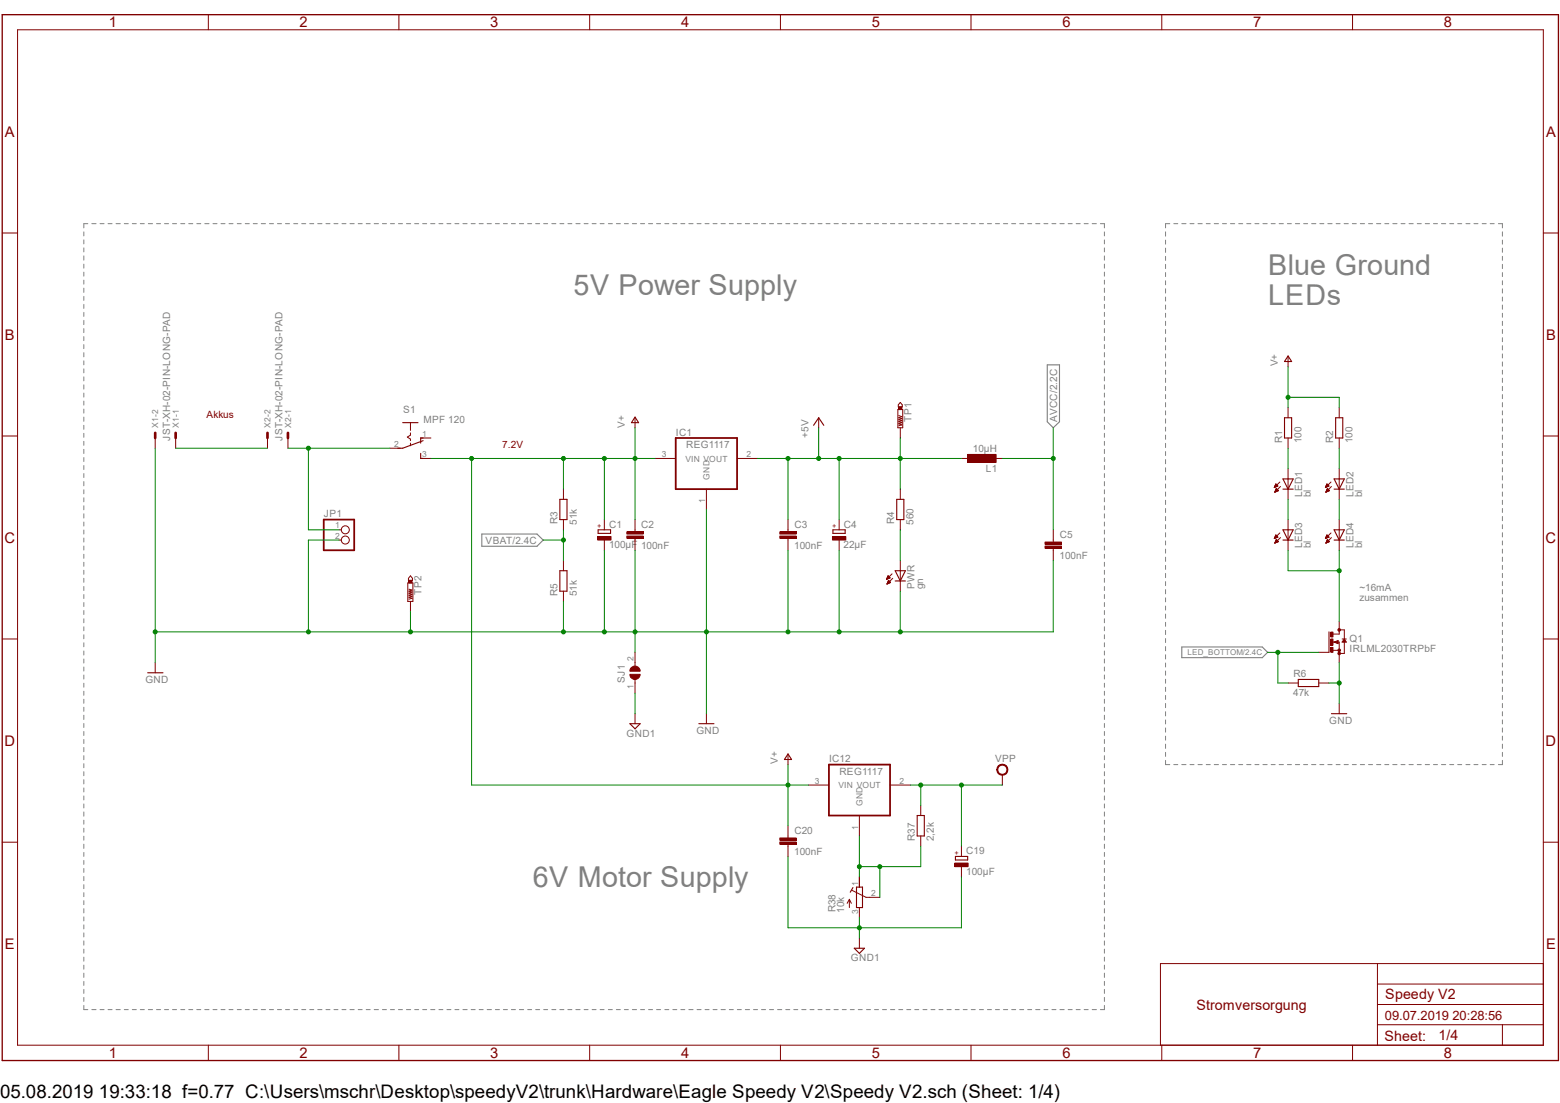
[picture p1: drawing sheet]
<svg xmlns="http://www.w3.org/2000/svg" width="297mm" height="210mm" viewBox="0 0 297 210" stroke-linecap="round" stroke-linejoin="round" font-family="sans-serif">
<g fill="none" stroke="#808080" stroke-width=".19">
<path d="M16 44.2v.7M16 45.7v.7M16 47.2v.8M16 48.7v.8M16 50.3v.8M16 51.8v.8M16 53.3v.8M16 54.9v.8M16 56.4v.8M16 58v.7M16 59.5v.7M16.7 42.6h-.7v.8"/>
<path d="M17.5 42.6h.8M19 42.6h.8M20.6 42.6h.7M22.1 42.6h.8M23.7 42.6h.7M25.2 42.6h.8M26.7 42.6h.8M28.2 42.6h.8M29.8 42.6h.8M31.3 42.6h.8M32.9 42.6h.7M34.4 42.6h.8"/>
<path d="M35.9 42.6h.8M37.5 42.6h.7M39 42.6h.8M40.6 42.6h.7M42.1 42.6h.7M43.6 42.6h.8M45.2 42.6h.7M46.7 42.6h.8M48.2 42.6h.8M49.7 42.6h.8M51.3 42.6h.8M52.8 42.6h.8"/>
<path d="M54.4 42.6h.7M55.9 42.6h.8M57.4 42.6h.8M59 42.6h.7M60.5 42.6h.8M62.1 42.6h.7M63.6 42.6h.7M65.1 42.6h.8M66.6 42.6h.8M68.2 42.6h.8M69.7 42.6h.8M71.2 42.6h.9"/>
<path d="M72.8 42.6h.8M74.3 42.6h.8M75.9 42.6h.7M77.4 42.6h.8M79 42.6h.7M80.5 42.6h.7M82 42.6h.8M83.6 42.6h.7M85.1 42.6h.8M86.6 42.6h.8M88.1 42.6h.8M89.7 42.6h.8"/>
<path d="M91.2 42.6h.8M92.8 42.6h.8M94.3 42.6h.8M95.8 42.6h.8M97.4 42.6h.7M98.9 42.6h.8M100.5 42.6h.7M102 42.6h.7M103.5 42.6h.8M105.1 42.6h.7M106.6 42.6h.8M108.1 42.6h.8"/>
<path d="M109.6 42.6h.8M111.2 42.6h.8M112.7 42.6h.8M114.3 42.6h.7M115.8 42.6h.8M117.3 42.6h.8M118.9 42.6h.7M120.4 42.6h.8M122 42.6h.7M123.5 42.6h.7M125 42.6h.8M126.6 42.6h.7"/>
<path d="M128.1 42.6h.8M129.6 42.6h.8M131.1 42.6h.9M132.7 42.6h.8M134.2 42.6h.8M135.8 42.6h.7M137.3 42.6h.8M138.9 42.6h.7M140.4 42.6h.7M141.9 42.6h.8M143.5 42.6h.7M145 42.6h.8"/>
<path d="M146.5 42.6h.8M148 42.6h.8M149.6 42.6h.8M151.1 42.6h.8M152.7 42.6h.8M154.2 42.6h.8M155.7 42.6h.8M157.3 42.6h.7M158.8 42.6h.8M160.4 42.6h.7M161.9 42.6h.7M163.4 42.6h.8"/>
<path d="M165 42.6h.7M166.5 42.6h.8M168 42.6h.8M169.5 42.6h.8M171.1 42.6h.8M172.6 42.6h.8M174.2 42.6h.7M175.7 42.6h.8M177.2 42.6h.8M178.8 42.6h.7M180.3 42.6h.8M181.9 42.6h.7"/>
<path d="M183.4 42.6h.7M184.9 42.6h.8M186.5 42.6h.7M188 42.6h.8M189.5 42.6h.8M191.1 42.6h.8M192.6 42.6h.8M194.1 42.6h.8M195.7 42.6h.7M197.2 42.6h.8M198.8 42.6h.7M200.3 42.6h.7"/>
<path d="M201.8 42.6h.8M203.4 42.6h.7M204.9 42.6h.8M206.4 42.6h.8M207.9 42.6h.8M209.5 42.6h.8v.8M210.3 44.2v.7M210.3 45.7v.7M210.3 47.2v.8M210.3 48.7v.8M210.3 50.3v.8M210.3 51.8v.8"/>
<path d="M210.3 53.3v.8M210.3 54.9v.8M210.3 56.4v.8M210.3 58v.7M210.3 59.5v.7M221.9 44.2v.8M221.9 45.7v.8M221.9 47.2v.8M221.9 48.8v.8M221.9 50.3v.8M221.9 51.9v.8M221.9 53.5v.7"/>
<path d="M221.9 55v.8M221.9 56.6v.7M221.9 58.1v.8M221.9 59.6v.8M222.7 42.6h-.8v.8M223.5 42.6h.7M225 42.6h.8M226.6 42.6h.7M228.1 42.6h.8M229.7 42.6h.7M231.2 42.6h.8M232.7 42.6h.8"/>
<path d="M234.3 42.6h.8M235.8 42.6h.8M237.4 42.6h.8M238.9 42.6h.8M240.5 42.6h.8M242 42.6h.8M243.5 42.6h.8M245.1 42.6h.8M246.6 42.6h.8M248.2 42.6h.8M249.7 42.6h.8M251.3 42.6h.8"/>
<path d="M252.8 42.6h.8M254.4 42.6h.7M255.9 42.6h.8M257.5 42.6h.7M259 42.6h.8M260.6 42.6h.7M262.1 42.6h.8M263.7 42.6h.7M265.2 42.6h.8M266.7 42.6h.8M268.3 42.6h.8M269.8 42.6h.8"/>
<path d="M271.4 42.6h.8M272.9 42.6h.8M274.4 42.6h.9M276 42.6h.8M277.5 42.6h.8M279.1 42.6h.8M280.6 42.6h.8M282.2 42.6h.8M283.7 42.6h.8M285.3 42.6h.7v.8M286 44.2v.8M286 45.7v.8"/>
<path d="M286 47.2v.8M286 48.8v.8M286 50.3v.8M286 51.9v.8M286 53.5v.7M286 55v.8M286 56.6v.7M286 58.1v.8M286 59.6v.8M16 61v.8M16 62.6v.7M16 64.1v.8"/>
<path d="M16 65.6v.8M16 67.1v.8M16 68.7v.8M16 70.2v.8M16 71.8v.7M16 73.3v.8M16 74.8v.8M16 76.4v.7M16 77.9v.8M16 79.4v.8M210.3 61v.8M210.3 62.6v.7"/>
<path d="M210.3 64.1v.8M210.3 65.6v.8M210.3 67.1v.8M210.3 68.7v.8M210.3 70.2v.8M210.3 71.8v.7M210.3 73.3v.8M210.3 74.8v.8M210.3 76.4v.7M210.3 77.9v.8M210.3 79.4v.8M221.9 61.2v.8"/>
<path d="M221.9 62.7v.8M221.9 64.3v.8M221.9 65.8v.8M221.9 67.4v.8M221.9 68.9v.8M221.9 70.5v.7M221.9 72v.8M221.9 73.6v.8M221.9 75.1v.8M221.9 76.7v.8M221.9 78.2v.8M221.9 79.8v.8"/>
<path d="M286 61.2v.8M286 62.7v.8M286 64.3v.8M286 65.8v.8M286 67.4v.8M286 68.9v.8M286 70.5v.7M286 72v.8M286 73.6v.8M286 75.1v.8M286 76.7v.8M286 78.2v.8"/>
<path d="M286 79.8v.8M16 81v.7M16 82.5v.8M16 84v.8M16 85.6v.8M16 87.1v.8M16 88.6v.8M16 90.2v.7M16 91.7v.8M16 93.3v.7M16 94.8v.7M16 96.3v.8"/>
<path d="M16 97.8v.8M16 99.4v.8M210.3 81v.7M210.3 82.5v.8M210.3 84v.8M210.3 85.6v.8M210.3 87.1v.8M210.3 88.6v.8M210.3 90.2v.7M210.3 91.7v.8M210.3 93.3v.7M210.3 94.8v.7"/>
<path d="M210.3 96.3v.8M210.3 97.8v.8M210.3 99.4v.8M221.9 81.3v.8M221.9 82.8v.9M221.9 84.4v.8M221.9 86v.7M221.9 87.5v.8M221.9 89.1v.7M221.9 90.6v.8M221.9 92.2v.7M221.9 93.7v.8"/>
<path d="M221.9 95.2v.9M221.9 96.8v.8M221.9 98.3v.8M221.9 99.9v.8M286 81.3v.8M286 82.8v.9M286 84.4v.8M286 86v.7M286 87.5v.8M286 89.1v.7M286 90.6v.8M286 92.2v.7"/>
<path d="M286 93.7v.8M286 95.2v.9M286 96.8v.8M286 98.3v.8M286 99.9v.8M16 100.9v.8M16 102.4v.8M16 104v.7M16 105.5v.8M16 107.1v.7M16 108.6v.7M16 110.1v.8"/>
<path d="M16 111.7v.7M16 113.2v.8M16 114.7v.8M16 116.2v.8M16 117.8v.8M16 119.3v.8M210.3 100.9v.8M210.3 102.4v.8M210.3 104v.7M210.3 105.5v.8M210.3 107.1v.7M210.3 108.6v.7"/>
<path d="M210.3 110.1v.8M210.3 111.7v.7M210.3 113.2v.8M210.3 114.7v.8M210.3 116.2v.8M210.3 117.8v.8M210.3 119.3v.8M221.9 101.4v.8M221.9 103v.8M221.9 104.6v.7M221.9 106.1v.8M221.9 107.7v.7"/>
<path d="M221.9 109.2v.8M221.9 110.7v.8M221.9 112.3v.8M221.9 113.8v.8M221.9 115.4v.8M221.9 116.9v.8M221.9 118.5v.8M286 101.4v.8M286 103v.8M286 104.6v.7M286 106.1v.8M286 107.7v.7"/>
<path d="M286 109.2v.8M286 110.7v.8M286 112.3v.8M286 113.8v.8M286 115.4v.8M286 116.9v.8M286 118.5v.8M16 120.9v.7M16 122.4v.7M16 124v.7M16 125.5v.7M16 127v.8"/>
<path d="M16 128.5v.8M16 130.1v.8M16 131.6v.8M16 133.1v.8M16 134.7v.7M16 136.2v.8M16 137.8v.7M16 139.3v.7M210.3 120.9v.7M210.3 122.4v.7M210.3 124v.7M210.3 125.5v.7"/>
<path d="M210.3 127v.8M210.3 128.5v.8M210.3 130.1v.8M210.3 131.6v.8M210.3 133.1v.8M210.3 134.7v.7M210.3 136.2v.8M210.3 137.8v.7M210.3 139.3v.7M221.9 120v.8M221.9 121.6v.7M221.9 123.1v.8"/>
<path d="M221.9 124.7v.8M221.9 126.2v.8M221.9 127.8v.8M221.9 129.3v.8M221.9 130.9v.8M221.9 132.4v.8M221.9 133.9v.8M221.9 135.5v.8M221.9 137.1v.7M221.9 138.6v.8M286 120v.8M286 121.6v.7"/>
<path d="M286 123.1v.8M286 124.7v.8M286 126.2v.8M286 127.8v.8M286 129.3v.8M286 130.9v.8M286 132.4v.8M286 133.9v.8M286 135.5v.8M286 137.1v.7M286 138.6v.8M16 140.8v.8"/>
<path d="M16 142.3v.8M16 143.9v.8M16 145.4v.8M16 146.9v.8M16 148.5v.8M16 150v.8M16 151.6v.7M16 153.1v.7M16 154.6v.8M16 156.2v.7M16 157.7v.8M16 159.2v.8"/>
<path d="M210.3 140.8v.8M210.3 142.3v.8M210.3 143.9v.8M210.3 145.4v.8M210.3 146.9v.8M210.3 148.5v.8M210.3 150v.8M210.3 151.6v.7M210.3 153.1v.7M210.3 154.6v.8M210.3 156.2v.7M210.3 157.7v.8"/>
<path d="M210.3 159.2v.8M221.9 144.8v.8h.8M221.9 140.2v.7M221.9 141.7v.8M221.9 143.3v.7M223.5 145.6h.7M225 145.6h.8M226.6 145.6h.7M228.1 145.6h.8M229.7 145.6h.7M231.2 145.6h.8M232.7 145.6h.8"/>
<path d="M234.3 145.6h.8M235.8 145.6h.8M237.4 145.6h.8M238.9 145.6h.8M240.5 145.6h.8M242 145.6h.8M243.5 145.6h.8M245.1 145.6h.8M246.6 145.6h.8M248.2 145.6h.8M249.7 145.6h.8M251.3 145.6h.8"/>
<path d="M252.8 145.6h.8M254.4 145.6h.7M255.9 145.6h.8M257.5 145.6h.7M259 145.6h.8M260.6 145.6h.7M262.1 145.6h.8M263.7 145.6h.7M265.2 145.6h.8M266.7 145.6h.8M268.3 145.6h.8M269.8 145.6h.8"/>
<path d="M271.4 145.6h.8M272.9 145.6h.8M274.4 145.6h.9M276 145.6h.8M277.5 145.6h.8M279.1 145.6h.8M280.6 145.6h.8M282.2 145.6h.8M283.7 145.6h.8M286 140.2v.7M286 141.7v.8M286 143.3v.7"/>
<path d="M286 144.8v.8h-.7M16 160.7v.8M16 162.3v.8M16 163.8v.8M16 165.4v.7M16 166.9v.8M16 168.4v.8M16 170v.7M16 171.5v.8M16 173v.8M16 174.6v.7M16 176.1v.8"/>
<path d="M16 177.6v.8M16 179.2v.8M210.3 160.7v.8M210.3 162.3v.8M210.3 163.8v.8M210.3 165.4v.7M210.3 166.9v.8M210.3 168.4v.8M210.3 170v.7M210.3 171.5v.8M210.3 173v.8M210.3 174.6v.7"/>
<path d="M210.3 176.1v.8M210.3 177.6v.8M210.3 179.2v.8M16 191.4v.8h.7M16 180.7v.8M16 182.2v.8M16 183.8v.7M16 185.3v.8M16 186.9v.7M16 188.4v.7M16 189.9v.8M17.5 192.2h.8"/>
<path d="M19 192.2h.8M20.6 192.2h.7M22.1 192.2h.8M23.7 192.2h.7M25.2 192.2h.8M26.7 192.2h.8M28.2 192.2h.8M29.8 192.2h.8M31.3 192.2h.8M32.9 192.2h.7M34.4 192.2h.8M35.9 192.2h.8"/>
<path d="M37.5 192.2h.7M39 192.2h.8M40.6 192.2h.7M42.1 192.2h.7M43.6 192.2h.8M45.2 192.2h.7M46.7 192.2h.8M48.2 192.2h.8M49.7 192.2h.8M51.3 192.2h.8M52.8 192.2h.8M54.4 192.2h.7"/>
<path d="M55.9 192.2h.8M57.4 192.2h.8M59 192.2h.7M60.5 192.2h.8M62.1 192.2h.7M63.6 192.2h.7M65.1 192.2h.8M66.6 192.2h.8M68.2 192.2h.8M69.7 192.2h.8M71.2 192.2h.9M72.8 192.2h.8"/>
<path d="M74.3 192.2h.8M75.9 192.2h.7M77.4 192.2h.8M79 192.2h.7M80.5 192.2h.7M82 192.2h.8M83.6 192.2h.7M85.1 192.2h.8M86.6 192.2h.8M88.1 192.2h.8M89.7 192.2h.8M91.2 192.2h.8"/>
<path d="M92.8 192.2h.8M94.3 192.2h.8M95.8 192.2h.8M97.4 192.2h.7M98.9 192.2h.8M100.5 192.2h.7M102 192.2h.7M103.5 192.2h.8M105.1 192.2h.7M106.6 192.2h.8M108.1 192.2h.8M109.6 192.2h.8"/>
<path d="M111.2 192.2h.8M112.7 192.2h.8M114.3 192.2h.7M115.8 192.2h.8M117.3 192.2h.8M118.9 192.2h.7M120.4 192.2h.8M122 192.2h.7M123.5 192.2h.7M125 192.2h.8M126.6 192.2h.7M128.1 192.2h.8"/>
<path d="M129.6 192.2h.8M131.1 192.2h.9M132.7 192.2h.8M134.2 192.2h.8M135.8 192.2h.7M137.3 192.2h.8M138.9 192.2h.7M140.4 192.2h.7M141.9 192.2h.8M143.5 192.2h.7M145 192.2h.8M146.5 192.2h.8"/>
<path d="M148 192.2h.8M149.6 192.2h.8M151.1 192.2h.8M152.7 192.2h.8M154.2 192.2h.8M155.7 192.2h.8M157.3 192.2h.7M158.8 192.2h.8M160.4 192.2h.7M161.9 192.2h.7M163.4 192.2h.8M165 192.2h.7"/>
<path d="M166.5 192.2h.8M168 192.2h.8M169.5 192.2h.8M171.1 192.2h.8M172.6 192.2h.8M174.2 192.2h.7M175.7 192.2h.8M177.2 192.2h.8M178.8 192.2h.7M180.3 192.2h.8M181.9 192.2h.7M183.4 192.2h.7"/>
<path d="M184.9 192.2h.8M186.5 192.2h.7M188 192.2h.8M189.5 192.2h.8M191.1 192.2h.8M192.6 192.2h.8M194.1 192.2h.8M195.7 192.2h.7M197.2 192.2h.8M198.8 192.2h.7M200.3 192.2h.7M201.8 192.2h.8"/>
<path d="M203.4 192.2h.7M204.9 192.2h.8M206.4 192.2h.8M207.9 192.2h.8M210.3 180.7v.8M210.3 182.2v.8M210.3 183.8v.7M210.3 185.3v.8M210.3 186.9v.7M210.3 188.4v.7M210.3 189.9v.8M210.3 191.4v.8h-.8"/>
</g>
<path d="M199.4 69.5h2.3v10.8l-1.2 1.1-1.1-1.1zM91.7 101.7h10.5l1.2 1.1-1.2 1.2h-10.5zM225 123.2h15.3l1 1-1 1h-15.3z" fill="none" stroke="#808080" stroke-width=".21"/>
<g fill="none" stroke="#800000" stroke-width=".19">
<path d="M3.3 5.7h290.5v193.3h-290.5zM39.7 2.8v2.9M75.9 2.8v2.9M112.3 2.8v2.9M148.6 2.8v2.9M184.9 2.8v2.9M221.2 2.8v2.9M257.5 2.8v2.9M.4 44.4h2.9M293.8 44.4h2.9M.4 83h2.9M293.8 83h2.9"/>
<path d="M.4 121.7h2.9M293.8 121.7h2.9M.4 160.4h2.9M293.8 160.4h2.9M39.7 199v2.9M75.9 199v2.9M112.3 199v2.9M148.6 199v2.9M184.9 199v2.9M221.2 199v2.9M257.5 199v2.9M262.3 195.1h31.5"/>
<path d="M262.3 183.5v15.5M262.3 191.3h31.5M262.3 187.4h31.5M286 195.1v3.9M293.8 183.5h-72.9v15.5"/>
</g>
<path d="M.4 2.8h296.3v199.1h-296.3z" fill="none" stroke="#800000" stroke-width=".25"/>
<path d="M113.9 100.9h2.3v.7h-2.3z" fill="none" stroke="#800000" stroke-width=".21"/>
<path d="M113.8 102.2h2.5v.6h-2.5z" fill-rule="evenodd" fill="#800000"/>
<g fill="none" stroke="#800000" stroke-width=".19">
<path d="M120.9 79.5v1.9M155.9 79.5v1.9M115.1 98.9v2M120.9 98.9v2.4M150 98.9v2.4M113.8 102.2h2.5v.6h-2.5zM115.1 102.8v2M119.3 102.1h3.2v.4h-3.2zM119.3 101.3h3.2v.4h-3.2zM120.9 102.4v2.4M148.5 102.1h3.1v.4h-3.1zM148.5 101.3h3.1v.4h-3.1z"/>
<path d="M150 102.4v2.4M29.5 126.2v1.9M134.5 135.9v1.9"/>
</g>
<path d="M119.3 102.3h3.2M119.3 101.5h3.2M148.5 102.3h3.1M148.5 101.5h3.1" fill="none" stroke="#800000" stroke-width=".42"/>
<path d="M120.9 79.4l.7 1.1h-1.4zM154.9 81l1-1.5 .9 1.5M158.6 100.9h2.3v.7h-2.3zM28.1 128.1h2.9M133.1 137.8h2.8" fill="none" stroke="#800000" stroke-width=".21"/>
<path d="M158.5 102.2h2.5v.6h-2.5z" fill-rule="evenodd" fill="#800000"/>
<g fill="none" stroke="#800000" stroke-width=".19">
<path d="M107.3 93.1v2M107.3 98.9v2M159.8 98.9v2M171.4 93.1v2M171.4 98.9v2M107.3 106.7v2M107.3 112.6v1.9M158.5 102.2h2.5v.6h-2.5zM159.8 102.8v2M168.8 110.3h.1M168.8 110.2h.2M168.8 110.2h.3"/>
<path d="M168.9 110.1h.3M168.9 111.2h.1M168.9 111.1h.2M169 109.9h.4M169 109.9h.3M169 111h.2M169 111h.3M169 111h.5M169 110.9h.5M169 109.8h.2M169 109.7h.2M169 110.8h.5"/>
<path d="M169.1 109.6l-.3 .7M169.1 109.6l.4 .4M169.1 109.6h.1M169.1 110.7h.3M169.1 110.7h.2M169.1 110.6h.1M169.2 110.5l-.3 .7M169.2 110.5l.3 .4-.6 .3M169.2 110.5h.1M169.5 110l-.7 .3M169.5 110l-.6 .1M169.8 109.3l-1 1"/>
<path d="M170 110.1l-1.1 1.1M171.4 106.7v5.9"/>
</g>
<path d="M106.6 95.1h1.3v3.8h-1.3zM170.7 95.1h1.4v3.8h-1.4zM106.6 108.7h1.3v3.9h-1.3zM170.4 108.7h2l-1 1.9zM170.4 110.6h2" fill="none" stroke="#800000" stroke-width=".21"/>
<path d="M184.2 86.5h5.5v1.6h-5.5z" fill-rule="evenodd" fill="#800000"/>
<g fill="none" stroke="#800000" stroke-width=".19">
<path d="M245.2 67.9v1.9M245.2 77.6v1.9M255 77.6v1.9M124.8 87.3h3.9M134.5 93.1v3.9M140.3 87.3h3.9M183 87.3h2M184.2 86.5h5.5v1.6h-5.5zM188.9 87.3h1.9M242.6 92.8h.1M242.7 92.8h.1M242.7 92.7h.3"/>
<path d="M242.7 92.6h.4M242.7 92.6h.5M242.7 92.5h.6M242.7 93.7h.1M242.7 93.6h.2M242.8 92.4l.4 .1M242.8 93.6h.2M242.8 93.5h.4M242.8 92.3h.3M242.8 93.5h.5M242.9 92.3h.1M242.9 92.2h.1"/>
<path d="M242.9 93.4h.5M242.9 93.3h.4M242.9 92.2l-.3 .6M242.9 92.2l.4 .3M242.9 93.3h.3M242.9 93.2h.3M243 93l.4 .4-.7 .3zM243 93.1h.1M243 93h.1M243.3 92.5l-.7 .3M243.7 91.8l-1.1 1M243.8 92.6l-1.1 1.1"/>
<path d="M245.2 83.4v1.9M245.2 89.2v5.9M245.2 98.9v5.9M252.3 92.8h.1M252.3 92.8h.2M252.4 92.7h.2M252.4 92.6h.4M252.4 92.6h.5M252.4 93.7h.1M252.5 92.5h.5M252.5 92.5h.4M252.5 93.6h.1"/>
<path d="M252.5 93.6h.2M252.5 93.5h.4M252.5 93.5h.5M252.6 92.3h.2M252.6 93.4h.5M252.6 92.2h.1M252.6 93.3h.4M252.6 93.2h.3M252.6 92.2l-.3 .6M252.6 92.2l.4 .3-.7 .3M252.7 93.1h.1M252.7 93h.1"/>
<path d="M252.7 93l.4 .4-.7 .3zM253.4 91.8l-1.1 1M253.5 92.6l-1.1 1.1M255 83.4v1.9M255 89.2v5.9M255 98.9v5.9M77.6 111h1v3.5h-1zM77.9 112.2l.5 .2-.5 .2 .5 .1-.5 .2 .5 .3-.5 .1 .5 .2-.5 .2 .5 .2-.5 .2M78.1 109.6l.4 .5v.4h-.7v-.4zM242.7 102.5h.1M242.7 102.4h.2M242.7 102.4h.3"/>
<path d="M242.7 102.3h.5M242.7 102.3h.6M242.7 103.4h.2M242.8 102.2h.4M242.8 103.3h.2M242.8 103.3h.3M242.8 102.1h.3M242.8 102h.3M242.8 103.2h.4M242.8 103.1h.6M242.9 103.1h.4M242.9 101.9h.1"/>
<path d="M242.9 103h.4M242.9 103h.3M243 102.9h.2M243 102.8h.1M243 102.7l-.3 .7M243 102.7l.4 .4M243.3 102.3l-.4-.4-.3 .6M243.3 102.3l-.7 .2M243.4 103.1l-.7 .3M243.7 101.5l-1.1 1M243.8 102.4l-1.1 1M252.3 102.5h.2"/>
<path d="M252.4 102.4h.2M252.4 102.4h.3M252.4 102.3h.5M252.5 102.3h.5M252.5 102.2h.4M252.5 103.4h.1M252.5 103.3h.2M252.5 102.1h.4M252.5 103.3h.4M252.5 103.2h.5M252.6 102h.2M252.6 103.1h.5"/>
<path d="M252.6 101.9h.1M252.6 103h.4M252.6 103h.3M252.6 102.9h.3M252.7 102.8h.1M253 102.3l-.4-.4-.3 .6M253 102.3l-.7 .2M253.1 103.1l-.4-.4-.3 .7M253.1 103.1l-.7 .3M253.4 101.5l-1.1 1M253.5 102.4l-1.1 1M255 133.9v2"/>
</g>
<path d="M244.6 79.5h1.3v3.9h-1.3zM245.2 67.8l.7 1h-1.3zM254.3 79.5h1.4v3.9h-1.4zM244.3 91.2h1.9l-1 1.9zM244.3 93.1h1.9M254 93.1h1.9M254 91.2h1.9l-.9 1.9zM244.3 100.9h1.9l-1 1.9zM244.3 102.8h1.9M254 102.8h1.9M254 100.9h1.9l-.9 1.9zM253.5 135.9h2.9" fill="none" stroke="#800000" stroke-width=".21"/>
<path d="M128.7 83.4h11.6v9.7h-11.6z" fill="none" stroke="#800000" stroke-width=".34"/>
<path d="M77.9 110.5h.5v.5h-.5z" fill-rule="evenodd" fill="#800000"/>
<path d="M170.9 78h1v3.4h-1zM171.1 79.1l.6 .2-.6 .2 .6 .2-.6 .2 .6 .2-.6 .2 .6 .2-.6 .2 .6 .2-.6 .2M171.4 76.6l.4 .5v.4h-.8v-.4zM77.9 110.5h.5v.5h-.5zM78.1 114.5v2" fill="none" stroke="#800000" stroke-width=".19"/>
<path d="M171.1 77.5h.6v.5h-.6z" fill-rule="evenodd" fill="#800000"/>
<path d="M171.1 77.5h.6v.5h-.6zM29.5 83.4v1.9M33.4 83.4v1.9M50.9 83.4v1.9M54.8 83.4v1.9M171.4 81.4v2M255 119.9h.9v4.5h-.9v-2.1h-1.2M253.8 123.8h1.2M254 122.3l.8-.3v.6zM255 120.3v.4h-1.2M255.5 121.7h.8M255.9 121.7l.4 .6h-.8z" fill="none" stroke="#800000" stroke-width=".19"/>
<path d="M29.5 82.4v1M33.4 82.4v1M50.9 82.4v1M54.8 82.4v1" fill="none" stroke="#800000" stroke-width=".51"/>
<path d="M253 120.3v3.9M254.2 122.3l.5 .2v-.4l-.4 .2M255.9 121.9l.2 .3h-.4z" fill="none" stroke="#800000" stroke-width=".21"/>
<circle cx="255" cy="124.4" r=".25" fill="#800000"/>
<circle cx="255" cy="124.4" r=".25" fill="none" stroke="#800000" stroke-width=".19"/>
<circle cx="255" cy="123.8" r=".25" fill="#800000"/>
<circle cx="255" cy="123.8" r=".25" fill="none" stroke="#800000" stroke-width=".19"/>
<circle cx="255" cy="119.9" r=".25" fill="#800000"/>
<circle cx="255" cy="119.9" r=".25" fill="none" stroke="#800000" stroke-width=".19"/>
<path d="M253.4 120.4h.4v.9h-.4z" fill-rule="evenodd" fill="#800000"/>
<path d="M253.4 120.4h.4v.9h-.4z" fill="none" stroke="#800000" stroke-width=".19"/>
<path d="M253.4 123.3h.4v.9h-.4z" fill-rule="evenodd" fill="#800000"/>
<path d="M253.4 123.3h.4v.9h-.4z" fill="none" stroke="#800000" stroke-width=".19"/>
<path d="M253.4 121.7h.4v1.2h-.4z" fill-rule="evenodd" fill="#800000"/>
<path d="M255 118.4v1.9M245.2 130h2M251.1 124.2h1.9M251.1 130h1.9M253.4 121.7h.4v1.2h-.4zM255 124.2v2" fill="none" stroke="#800000" stroke-width=".19"/>
<path d="M247.2 129.4h3.9v1.3h-3.9z" fill="none" stroke="#800000" stroke-width=".21"/>
<path d="M120.1 127.3a.99 .99 0 0 1 1.1-.4 .99 .99 0 0 1 .7 .9h-2z" fill-rule="evenodd" fill="#800000"/>
<path d="M120.1 127.3a.99 .99 0 0 1 1.1-.4 .99 .99 0 0 1 .7 .9h-2z" fill="none" stroke="#800000" stroke-width=".19"/>
<path d="M119.9 128.4h2a.97 .97 0 0 1-1 1 .97 .97 0 0 1-1-1z" fill-rule="evenodd" fill="#800000"/>
<g fill="none" stroke="#800000" stroke-width=".19">
<path d="M74.3 85.3h1.9M78.1 80.5v1.5M78.1 82.4v.4l-.5 .4 .5 .4v.3M78.1 84.4v.5M80.1 87.3h1.9M80.1 83.4h1.9M64.6 100.9h.4M64.6 102.8h.4M199 104h3.1v.4h-3.1zM199 103.2h3.1v.4h-3.1zM200.5 100.9v2.3M200.5 104.4v2.3"/>
<path d="M119.9 128.4h2a.97 .97 0 0 1-1 1 .97 .97 0 0 1-1-1zM120.9 124.2v2.6M120.9 129.4v2.6M120.9 135.9v1.9M153.9 149.5h3.9M163.6 155.3v3.9M169.5 149.5h3.9"/>
<circle cx="65.7" cy="102.8" r=".76"/>
<circle cx="65.7" cy="100.9" r=".76"/>
</g>
<path d="M76.7 80.5h2.9M80.1 86.3v1h.5M80.6 83.9l-3.9 1.4h-1M80.6 83.4h-.5v1M119.9 137.8h2l-1 1zM181.9 163.1h2.3v.6h-2.3z" fill="none" stroke="#800000" stroke-width=".21"/>
<path d="M199 104.2h3.1M199 103.4h3.1" fill="none" stroke="#800000" stroke-width=".42"/>
<path d="M61.6 98.9h5.8v5.9h-5.8zM157.8 145.6h11.7v9.7h-11.7z" fill="none" stroke="#800000" stroke-width=".34"/>
<path d="M181.8 164.3h2.5v.7h-2.5z" fill-rule="evenodd" fill="#800000"/>
<g fill="none" stroke="#800000" stroke-width=".19">
<path d="M148.5 159.6h3.1v.4h-3.1zM150 143.6v2M150 157.2v2.4M175.3 153.4v1.9M175.3 159.2v1.9M148.5 160.3h3.1v.4h-3.1zM150 160.7v2.4M161.7 171.2v1.6M161.7 171.2l-.4 .8M161.7 171.2l.4 .8M162.2 169.5l2.7 1.4h2.6M163.6 167v1.9"/>
<path d="M163.6 172.8v1.9M163.6 178.6v2M181.8 164.3h2.5v.7h-2.5zM183 161.1v2M183 165v2"/>
</g>
<path d="M150 143.6l.7 1h-1.3zM174.6 155.3h1.4v3.9h-1.4zM162.4 169l-.5 .9M163.1 168.9h1.1v3.9h-1.1zM162.6 180.6h2l-1 .9z" fill="none" stroke="#800000" stroke-width=".21"/>
<path d="M148.5 159.8h3.1M148.5 160.5h3.1" fill="none" stroke="#800000" stroke-width=".42"/>
<path d="M190.1 145.8a1.07 1.07 0 0 1 1.7 .2 1.07 1.07 0 0 1-.7 1.6 1.07 1.07 0 0 1-1.3-1h.1a.87 .87 0 0 1 1.2-.9 .87 .87 0 0 1 .4 1.4 .87 .87 0 0 1-1.5-.2l-.1-.3h-.1z" fill-rule="evenodd" fill="#800000"/>
<path d="M190.1 145.8a1.07 1.07 0 0 1 1.7 .2 1.07 1.07 0 0 1-.7 1.6 1.07 1.07 0 0 1-1.3-1h.1a.87 .87 0 0 1 1.2-.9 .87 .87 0 0 1 .4 1.4 .87 .87 0 0 1-1.5-.2l-.1-.3h-.1zM190.8 147.5v2" fill="none" stroke="#800000" stroke-width=".19"/>
<path d="M107.3 87.3h17.5M115.1 87.3v11.6" fill="none" stroke="#008000" stroke-width=".19"/>
<circle cx="115.1" cy="87.3" r=".38" fill="#008000"/>
<g fill="none" stroke="#008000" stroke-width=".19">
<path d="M120.9 87.3v11.6"/>
<circle cx="115.1" cy="87.3" r=".38"/>
</g>
<circle cx="120.9" cy="87.3" r=".38" fill="#008000"/>
<g fill="none" stroke="#008000" stroke-width=".19">
<path d="M89.8 87.3h17.5v5.8M120.9 81.4v5.9"/>
<circle cx="120.9" cy="87.3" r=".38"/>
</g>
<circle cx="107.3" cy="87.3" r=".38" fill="#008000"/>
<g fill="none" stroke="#008000" stroke-width=".19">
<path d="M82 87.3h7.8M150 149.5h3.9M150 145.6v11.6"/>
<circle cx="107.3" cy="87.3" r=".38"/>
</g>
<circle cx="150" cy="149.5" r=".38" fill="#008000"/>
<g fill="none" stroke="#008000" stroke-width=".19">
<path d="M89.8 87.3v62.2h60.2"/>
<circle cx="150" cy="149.5" r=".38"/>
</g>
<circle cx="89.8" cy="87.3" r=".38" fill="#008000"/>
<g fill="none" stroke="#008000" stroke-width=".19">
<path d="M245.2 69.8v7.8M245.2 75.6h9.8v2"/>
<circle cx="89.8" cy="87.3" r=".38"/>
</g>
<circle cx="245.2" cy="75.6" r=".38" fill="#008000"/>
<g fill="none" stroke="#008000" stroke-width=".19">
<path d="M134.5 97v23.3"/>
<circle cx="245.2" cy="75.6" r=".38"/>
</g>
<circle cx="134.5" cy="120.3" r=".38" fill="#008000"/>
<g fill="none" stroke="#008000" stroke-width=".19">
<path d="M115.1 104.8v15.5M78.1 120.3h56.4"/>
<circle cx="134.5" cy="120.3" r=".38"/>
</g>
<circle cx="115.1" cy="120.3" r=".38" fill="#008000"/>
<g fill="none" stroke="#008000" stroke-width=".19">
<path d="M120.9 104.8v15.5"/>
<circle cx="115.1" cy="120.3" r=".38"/>
</g>
<circle cx="120.9" cy="120.3" r=".38" fill="#008000"/>
<g fill="none" stroke="#008000" stroke-width=".19">
<path d="M107.3 114.5v5.8"/>
<circle cx="120.9" cy="120.3" r=".38"/>
</g>
<circle cx="107.3" cy="120.3" r=".38" fill="#008000"/>
<g fill="none" stroke="#008000" stroke-width=".19">
<path d="M150 104.8v15.5M134.5 120.3h36.9"/>
<circle cx="107.3" cy="120.3" r=".38"/>
</g>
<circle cx="150" cy="120.3" r=".38" fill="#008000"/>
<g fill="none" stroke="#008000" stroke-width=".19">
<path d="M159.8 104.8v15.5"/>
<circle cx="150" cy="120.3" r=".38"/>
</g>
<circle cx="159.8" cy="120.3" r=".38" fill="#008000"/>
<g fill="none" stroke="#008000" stroke-width=".19">
<path d="M171.4 112.6v7.7"/>
<circle cx="159.8" cy="120.3" r=".38"/>
</g>
<circle cx="171.4" cy="120.3" r=".38" fill="#008000"/>
<g fill="none" stroke="#008000" stroke-width=".19">
<path d="M78.1 116.5v3.8M200.5 106.7v13.6h-29.1"/>
<circle cx="171.4" cy="120.3" r=".38"/>
</g>
<circle cx="78.1" cy="120.3" r=".38" fill="#008000"/>
<g fill="none" stroke="#008000" stroke-width=".19">
<path d="M29.5 85.3v40.9M29.5 120.3h48.6"/>
<circle cx="78.1" cy="120.3" r=".38"/>
</g>
<circle cx="29.5" cy="120.3" r=".38" fill="#008000"/>
<g fill="none" stroke="#008000" stroke-width=".19">
<path d="M64.6 102.8h-5.9v17.5M120.9 120.3v3.9M134.5 120.3v15.6"/>
<circle cx="29.5" cy="120.3" r=".38"/>
</g>
<circle cx="58.7" cy="120.3" r=".38" fill="#008000"/>
<g fill="none" stroke="#008000" stroke-width=".19">
<path d="M253 130h2M255 126.2v7.7"/>
<circle cx="58.7" cy="120.3" r=".38"/>
</g>
<circle cx="255" cy="130" r=".38" fill="#008000"/>
<g fill="none" stroke="#008000" stroke-width=".19">
<path d="M103.4 102.8h3.9M107.3 100.9v5.8"/>
<circle cx="255" cy="130" r=".38"/>
</g>
<circle cx="107.3" cy="102.8" r=".38" fill="#008000"/>
<g fill="none" stroke="#008000" stroke-width=".19">
<path d="M144.2 87.3h27.2M150 87.3v11.6"/>
<circle cx="107.3" cy="102.8" r=".38"/>
</g>
<circle cx="150" cy="87.3" r=".38" fill="#008000"/>
<g fill="none" stroke="#008000" stroke-width=".19">
<path d="M159.8 87.3v11.6"/>
<circle cx="150" cy="87.3" r=".38"/>
</g>
<circle cx="159.8" cy="87.3" r=".38" fill="#008000"/>
<g fill="none" stroke="#008000" stroke-width=".19">
<path d="M155.9 81.4v5.9"/>
<circle cx="159.8" cy="87.3" r=".38"/>
</g>
<circle cx="155.9" cy="87.3" r=".38" fill="#008000"/>
<g fill="none" stroke="#008000" stroke-width=".19">
<path d="M183 87.3h-11.6v5.8"/>
<circle cx="155.9" cy="87.3" r=".38"/>
</g>
<circle cx="171.4" cy="87.3" r=".38" fill="#008000"/>
<g fill="none" stroke="#008000" stroke-width=".19">
<path d="M171.4 83.4v3.9M190.8 87.3h9.7M200.5 81.4v19.5M171.4 100.9v5.8"/>
<circle cx="171.4" cy="87.3" r=".38"/>
</g>
<circle cx="200.5" cy="87.3" r=".38" fill="#008000"/>
<g fill="none" stroke="#008000" stroke-width=".19">
<path d="M33.4 85.3h17.5M245.2 85.3v3.9M245.2 95.1v3.8M255 85.3v3.9M255 95.1v3.8M245.2 104.8v3.9h9.8M255 104.8v13.6"/>
<circle cx="200.5" cy="87.3" r=".38"/>
</g>
<circle cx="255" cy="108.7" r=".38" fill="#008000"/>
<g fill="none" stroke="#008000" stroke-width=".19">
<path d="M241.3 124.2h9.8M243.3 124.2v5.8h1.9"/>
<circle cx="255" cy="108.7" r=".38"/>
</g>
<circle cx="243.3" cy="124.2" r=".38" fill="#008000"/>
<g fill="none" stroke="#008000" stroke-width=".19">
<path d="M120.9 132v3.9M150 163.1v13.6h13.6M163.6 174.7v3.9"/>
<circle cx="243.3" cy="124.2" r=".38"/>
</g>
<circle cx="163.6" cy="176.7" r=".38" fill="#008000"/>
<g fill="none" stroke="#008000" stroke-width=".19">
<path d="M54.8 85.3h19.5M58.7 85.3v15.6h5.9M183 167v9.7h-19.4"/>
<circle cx="163.6" cy="176.7" r=".38"/>
</g>
<circle cx="58.7" cy="85.3" r=".38" fill="#008000"/>
<g fill="none" stroke="#008000" stroke-width=".19">
<path d="M163.6 159.2v7.8M163.6 165h3.9v5.9"/>
<circle cx="58.7" cy="85.3" r=".38"/>
</g>
<circle cx="163.6" cy="165" r=".38" fill="#008000"/>
<g fill="none" stroke="#008000" stroke-width=".19">
<path d="M175.3 161.1v3.9h-7.8"/>
<circle cx="163.6" cy="165" r=".38"/>
</g>
<circle cx="167.5" cy="165" r=".38" fill="#008000"/>
<g fill="none" stroke="#008000" stroke-width=".19">
<path d="M173.4 149.5h9.6v11.6M175.3 149.5v3.9"/>
<circle cx="167.5" cy="165" r=".38"/>
</g>
<circle cx="175.3" cy="149.5" r=".38" fill="#008000"/>
<g fill="none" stroke="#008000" stroke-width=".19">
<path d="M183 149.5h7.8"/>
<circle cx="175.3" cy="149.5" r=".38"/>
</g>
<circle cx="183" cy="149.5" r=".38" fill="#008000"/>
<circle cx="183" cy="149.5" r=".38" fill="none" stroke="#008000" stroke-width=".19"/>
<g font-size="5.5" fill="#808080">
<text x="241.4" y="52.3">Blue Ground</text>
<text x="109.2" y="56.2">5V Power Supply</text>
<text x="241.4" y="58.2">LEDs</text>
<text x="101.5" y="168.9">6V Motor Supply</text>
</g>
<text font-size="3.6" x="0" y="209">05.08.2019 19:33:18 f=0.77 C:\Users\mschr\Desktop\speedyV2\trunk\Hardware\Eagle Speedy V2\Speedy V2.sch (Sheet: 1/4)</text>
<g font-size="2.8" fill="#800000">
<text x="20.7" y="5.2">1</text>
<text x="57" y="5.2">2</text>
<text x="93.3" y="5.2">3</text>
<text x="129.7" y="5.2">4</text>
<text x="166" y="5.2">5</text>
<text x="202.3" y="5.2">6</text>
<text x="238.6" y="5.2">7</text>
<text x="274.9" y="5.2">8</text>
<text x=".9" y="26">A</text>
<text x="294.3" y="26">A</text>
<text x=".9" y="64.6">B</text>
<text x="294.3" y="64.6">B</text>
<text x=".8" y="103.3">C</text>
<text x="294.3" y="103.3">C</text>
<text x=".8" y="142">D</text>
<text x="294.3" y="142">D</text>
<text x=".9" y="180.7">E</text>
<text x="294.3" y="180.7">E</text>
<text x="20.7" y="201.5">1</text>
<text x="57" y="201.5">2</text>
<text x="93.3" y="201.5">3</text>
<text x="129.7" y="201.5">4</text>
<text x="166" y="201.5">5</text>
<text x="202.3" y="201.5">6</text>
<text x="238.6" y="201.5">7</text>
<text x="274.9" y="201.5">8</text>
</g>
<g font-size="2.7" fill="#800000">
<text x="263.7" y="190.3">Speedy V2</text>
<text x="227.8" y="192.2">Stromversorgung</text>
<text x="263.6" y="198.2">Sheet:</text>
<text x="273.9" y="198">1/4</text>
</g>
<text font-size="2.5" fill="#800000" x="263.7" y="194.1">09.07.2019 20:28:56</text>
<g font-size="1.9" fill="#808080">
<text x="243.3" y="69.8" transform="rotate(-90 243.3 69.8)">V+</text>
<text x="32.4" y="83.9" transform="rotate(-90 32.4 83.9)">JST-XH-02-PIN-LONG-PAD</text>
<text x="53.8" y="83.9" transform="rotate(-90 53.8 83.9)">JST-XH-02-PIN-LONG-PAD</text>
<text x="76.8" y="78.6">S1</text>
<text x="80.6" y="80.5">MPF 120</text>
<text x="119" y="81.4" transform="rotate(-90 119 81.4)">V+</text>
<text x="128.7" y="82.9">IC1</text>
<text x="153.9" y="83.4" transform="rotate(-90 153.9 83.4)">+5V</text>
<text x="173.5" y="80.3" transform="rotate(-90 173.5 80.3)">TP1</text>
<text x="201.3" y="80.3" transform="rotate(-90 201.3 80.3)">AVCC/2.2C</text>
<text x="130.6" y="85.3">REG1117</text>
<text x="185.2" y="86.1">10µH</text>
<text x="187.7" y="89.8">L1</text>
<text x="244.1" y="84.3" transform="rotate(-90 244.1 84.3)">R1</text>
<text x="247.8" y="84.4" transform="rotate(-90 247.8 84.4)">100</text>
<text x="253.8" y="84.3" transform="rotate(-90 253.8 84.3)">R2</text>
<text x="257.5" y="84.4" transform="rotate(-90 257.5 84.4)">100</text>
<text x="248" y="94.7" transform="rotate(-90 248 94.7)">LED1</text>
<text x="249.6" y="94.7" transform="rotate(-90 249.6 94.7)">bl</text>
<text x="257.7" y="94.7" transform="rotate(-90 257.7 94.7)">LED2</text>
<text x="259.3" y="94.7" transform="rotate(-90 259.3 94.7)">bl</text>
<text x="61.7" y="98.5">JP1</text>
<text x="106.1" y="99.9" transform="rotate(-90 106.1 99.9)">R3</text>
<text x="109.8" y="99.9" transform="rotate(-90 109.8 99.9)">51k</text>
<text x="116" y="100.5">C1</text>
<text x="122.1" y="100.6">C2</text>
<text x="151.3" y="100.6">C3</text>
<text x="160.7" y="100.5">C4</text>
<text x="170.3" y="99.9" transform="rotate(-90 170.3 99.9)">R4</text>
<text x="174" y="99.9" transform="rotate(-90 174 99.9)">560</text>
<text x="92.5" y="103.5">VBAT/2.4C</text>
<text x="116" y="104.4">100µF 100nF</text>
<text x="151.2" y="104.5">100nF</text>
<text x="160.6" y="104.4">22µF</text>
<text x="201.7" y="106.4">100nF</text>
<text x="201.8" y="102.5">C5</text>
<text x="248" y="104.4" transform="rotate(-90 248 104.4)">LED3</text>
<text x="249.6" y="104.4" transform="rotate(-90 249.6 104.4)">bl</text>
<text x="257.7" y="104.4" transform="rotate(-90 257.7 104.4)">LED4</text>
<text x="259.3" y="104.4" transform="rotate(-90 259.3 104.4)">bl</text>
<text x="80.3" y="113.3" transform="rotate(-90 80.3 113.3)">TP2</text>
<text x="106.1" y="113.5" transform="rotate(-90 106.1 113.5)">R5</text>
<text x="109.8" y="113.5" transform="rotate(-90 109.8 113.5)">51k</text>
<text x="174.1" y="112.1" transform="rotate(-90 174.1 112.1)">PWR</text>
<text x="175.8" y="112.2" transform="rotate(-90 175.8 112.2)">gn</text>
<text x="258.8" y="112.5">~16mA</text>
<text x="258.8" y="114.5">zusammen</text>
<text x="257" y="124.2">IRLML2030TRPbF</text>
<text x="257" y="122.3">Q1</text>
<text x="27.7" y="130">GND</text>
<text x="119" y="130" transform="rotate(-90 119 130)">SJ1</text>
<text x="246.3" y="128.9">R6</text>
<text x="246.2" y="132.6">47k</text>
<text x="253.1" y="137.8">GND</text>
<text x="119.3" y="140.3">GND1</text>
<text x="132.6" y="139.7">GND</text>
<text x="148.1" y="145.5" transform="rotate(-90 148.1 145.5)">V+</text>
<text x="157.9" y="145.1">IC12</text>
<text x="159.8" y="147.5">REG1117</text>
<text x="189.4" y="145.1">VPP</text>
<text x="151.3" y="158.9">C20</text>
<text x="174.2" y="160.1" transform="rotate(-90 174.2 160.1)">R37</text>
<text x="177.8" y="160.1" transform="rotate(-90 177.8 160.1)">2,2k</text>
<text x="151.2" y="162.8">100nF</text>
<text x="183.9" y="166.6">100µF</text>
<text x="184" y="162.7">C19</text>
<text x="159.1" y="173.7" transform="rotate(-90 159.1 173.7)">R38</text>
<text x="160.7" y="173.8" transform="rotate(-90 160.7 173.8)">10k</text>
<text x="162" y="183">GND1</text>
</g>
<g font-size="1.9" fill="#800000">
<text x="39.3" y="79.5">Akkus</text>
<text x="95.6" y="85.3">7.2V</text>
</g>
<g font-size="1.6" fill="#808080">
<text x="30.1" y="81.4" transform="rotate(-90 30.1 81.4)">X1-2</text>
<text x="34" y="81.4" transform="rotate(-90 34 81.4)">X1-1</text>
<text x="51.5" y="81.4" transform="rotate(-90 51.5 81.4)">X2-2</text>
<text x="55.4" y="81.4" transform="rotate(-90 55.4 81.4)">X2-1</text>
<text x="80.3" y="83.1">1</text>
<text x="75.1" y="85.1">2</text>
<text x="80.3" y="87">3</text>
<text x="126" y="87">3</text>
<text x="130.5" y="87.9">VIN VOUT</text>
<text x="142.1" y="87">2</text>
<text x="134.2" y="95.8" transform="rotate(-90 134.2 95.8)">1</text>
<text x="135.1" y="91.3" transform="rotate(-90 135.1 91.3)">GND</text>
<text x="63.8" y="100.6">1</text>
<text x="63.8" y="102.6">2</text>
<text x="120.6" y="125.9" transform="rotate(-90 120.6 125.9)">2</text>
<text x="120.6" y="131.2" transform="rotate(-90 120.6 131.2)">1</text>
<text x="155.2" y="149.2">3</text>
<text x="171.2" y="149.2">2</text>
<text x="159.6" y="150.1">VIN VOUT</text>
<text x="164.2" y="153.5" transform="rotate(-90 164.2 153.5)">GND</text>
<text x="163.4" y="158" transform="rotate(-90 163.4 158)">1</text>
<text x="163.4" y="174" transform="rotate(-90 163.4 174)">3</text>
<text x="163.4" y="168.6" transform="rotate(-90 163.4 168.6)">1</text>
<text x="165.9" y="170.6">2</text>
</g>
<text font-size="1.5" fill="#808080" x="226.1" y="124.8">LED_BOTTOM/2.4C</text>
<g font-size="1.4" fill="#800000">
<text x="114.6" y="100.6" transform="rotate(-90 114.6 100.6)">+</text>
<text x="159.3" y="100.6" transform="rotate(-90 159.3 100.6)">+</text>
<text x="182.6" y="162.8" transform="rotate(-90 182.6 162.8)">+</text>
</g>
</svg>
